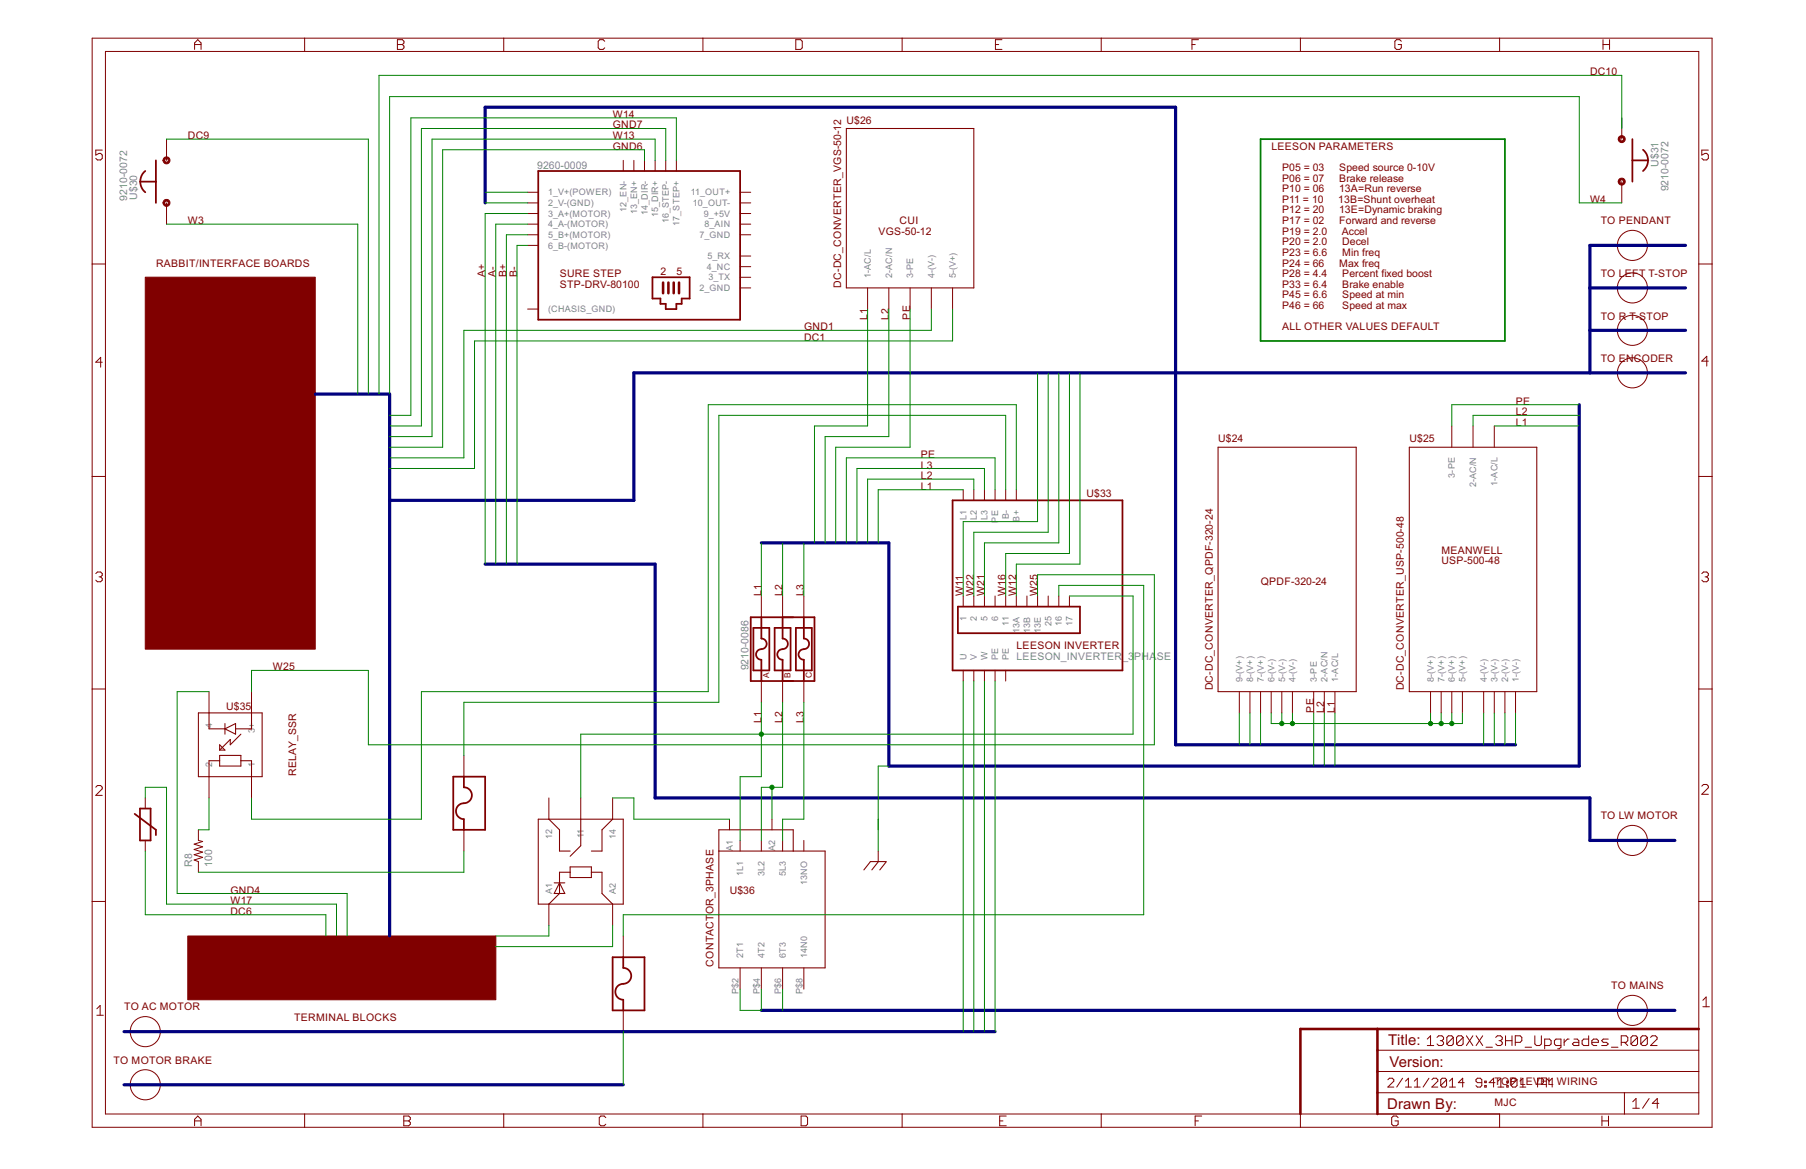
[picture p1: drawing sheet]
<svg xmlns="http://www.w3.org/2000/svg" width="432mm" height="279mm" viewBox="0 0 432 279" stroke-linecap="round" stroke-linejoin="round" font-family="sans-serif">
<g fill="#800000" stroke="#800000" stroke-width=".24">
<path d="M44.9 223.7h73.7v15.3h-73.7z"/>
<path d="M34.7 66.3h40.7v88.9h-40.7z"/>
</g>
<g fill="none" stroke="#800000" stroke-width=".24">
<path d="M22 9.1h387.3v260.3h-387.3zM25.2 12.3h381v254h-381zM46.5 11.8v-1.5l.8-.8 .8 .8v1.5M46.5 10.6h1.6M72.8 9.1v3.2M95 10.6h1.2M95 9.5h1.2l.4 .4v.4l-.4 .3 .4 .4v.4l-.4 .4h-1.2zM120.4 9.1v3.2M144.6 9.9l-.4-.4h-.8l-.4 .4v1.5l.4 .4h.8l.4-.4M168.1 9.1v3.2M190.3 9.5h1.1l.4 .4v1.5l-.4 .4h-1.1zM215.7 9.1v3.2"/>
<path d="M238 10.6h.8M239.6 9.5h-1.6v2.3h1.6M263.3 9.1v3.2M285 10.6h.8M286.6 9.5h-1.6v2.3M310.9 9.1v3.2M335 9.9l-.3-.4h-.8l-.4 .4v1.5l.4 .4h.8l.3-.4v-.8h-.7M358.5 9.1v3.2M383.3 9.5v2.3M383.3 10.6h1.5M384.8 9.5v2.3M24.4 35.9h-1.5v1.2l.8-.4h.4l.3 .4v.7l-.3 .4h-.8l-.4-.4"/>
<path d="M39.8 33.3v5M149 38.3v2.6M151.6 38.3v2.6M154.1 38.3v2.6M156.6 38.3v2.6M159.2 38.3v2.6M161.7 38.3v2.6M387.8 28.2v5.1M408.5 35.9h-1.6v1.2l.8-.4h.4l.4 .4v.7l-.4 .4h-.8l-.4-.4M39.8 48.5v5.1M126.2 46h2.5M126.2 48.5h2.5"/>
<path d="M126.2 51h2.5M126.2 53.6h2.5M126.2 56.1h2.5M126.2 58.7h2.5M177 46h2.5M177 48.5h2.5M177 51h2.5M177 53.6h2.5M177 56.1h2.5M387.8 43.4v5.1M22 63.1h3.2M126.2 73.9h2.5"/>
<path d="M177 61.2h2.5M177 63.7h2.5M177 66.3h2.5M177 68.8h2.5M207.4 68.8v5.1M212.5 68.8v5.1M217.6 68.8v5.1M222.7 68.8v5.1M227.8 68.8v5.1M406.2 63.1h3.1M24.4 86.6h-1.5l1.2-1.2v2.4M408.5 86.3h-1.6l1.2-1.1v2.3"/>
<path d="M22 113.9h3.2M230.3 117.1v2.5M232.8 117.1v2.5M235.4 117.1v2.5M237.9 117.1v2.5M240.5 117.1v2.5M243 117.1v2.5M347.1 101.8v5.1M352.2 101.8v5.1M357.3 101.8v5.1M406.2 113.9h3.1M22.9 137.1l.4-.4h.8l.3 .4v.4l-.3 .4"/>
<path d="M23.7 137.9h.4M24.1 137.9l.3 .4v.4l-.3 .3h-.8l-.4-.3M406.9 137.1l.4-.4h.8l.4 .4v.4l-.4 .4M407.7 137.9h.4M408.1 137.9l.4 .4v.4l-.4 .3h-.8l-.4-.3M182 142.5v5M187.1 142.5v5M192.2 142.5v5M230.3 142.5v2.5M232.8 142.5v2.5M235.4 142.5v2.5M237.9 142.5v2.5"/>
<path d="M240.5 142.5v2.5M243 142.5v2.5M245.5 142.5v2.5M248.1 142.5v2.5M250.6 142.5v2.5M253.2 142.5v2.5M255.7 142.5v2.5M22 164.7h3.2M50 165.3v5.1M60.1 165.3v5.1M182 162.8v5.1M187.1 162.8v5.1"/>
<path d="M192.2 162.8v5.1M230.3 160.2v2.6M232.8 160.2v2.6M235.4 160.2v2.6M237.9 160.2v2.6M240.5 160.2v2.6M296.3 165.3v5.1M298.9 165.3v5.1M301.4 165.3v5.1M303.9 165.3v5.1M306.5 165.3v5.1M309 165.3v5.1"/>
<path d="M314.1 165.3v5.1M316.6 165.3v5.1M319.2 165.3v5.1M342 165.3v5.1M344.6 165.3v5.1M347.1 165.3v5.1M349.7 165.3v5.1M354.7 165.3v5.1M357.3 165.3v5.1M359.8 165.3v5.1M362.4 165.3v5.1M406.2 164.7h3.1"/>
<path d="M22.9 188.2l.4-.5h.8l.3 .5v.3l-1.5 1.6h1.5M34.7 190.7v2.6M47.4 198.3v2.6l1.1 .2-2.1 .7 2.1 .6-2.1 .6 2.1 .7-2.1 .6 2.1 .6-2.1 .6 1 .4v2.6M50 185.6v5.1M60.1 185.6v5.1M110.9 180.6v5M110.9 198.3v5.1M131.2 190.7v5.1M138.9 190.7v5.1M146.5 190.7v5.1M174.4 195.8v2.5M184.6 195.8v2.5"/>
<path d="M406.9 187.9l.4-.4h.8l.4 .4v.4l-1.6 1.5h1.6M22 215.5h3.2M34.7 200.9v2.5M131.2 216.1v5.1M146.5 216.1v5.1M177 200.9v2.5M182 200.9v2.5M187.1 200.9v2.5M192.2 200.9v2.5M210 203.4v2.5M406.2 215.5h3.1M149 223.7v5.1"/>
<path d="M177 231.3v5.1M182 231.3v5.1M187.1 231.3v5.1M192.2 231.3v5.1M407.1 239.1l.8-.8v2.3M23.2 241.1l.7-.8v2.4M23.2 242.7h1.5M149 241.5v5.1M329.3 256.1h76.9M329.3 251h76.9M331.8 258.1l.4-.4h.7l.3 .4v.3l-1.4 1.4h1.4M335.3 257.7l-1.4 2.1"/>
<path d="M336 259.8h1.5M336 258.4l.7-.7v2.1M338.2 259.8h1.4M338.2 258.4l.7-.7v2.1M341.2 248.3l.8-.7v2.3M341.2 249.9h1.6M341.7 257.7l-1.4 2.1M342.3 258.1l.4-.4h.7l.4 .4v.3l-1.5 1.4h1.5M343.6 247.9l.4-.3h.7l.4 .3v.4l-.4 .4M344.4 248.7h.3M344.7 248.7l.4 .4v.4l-.4 .4h-.7l-.4-.4M345.9 258.1v1.4l-.4 .3h-.7l-.3-.3"/>
<path d="M345.9 258.1l-.4-.4h-.7l-.3 .4v1.4M345.9 258.1l-1.4 1.4M346.6 259.8h1.4M346.6 258.4l.7-.7v2.1M347.5 247.9v1.6l-.4 .4h-.8l-.4-.4M347.5 247.9l-.4-.3h-.8l-.4 .3v1.6M347.5 247.9l-1.6 1.6M349.8 247.9v1.6l-.4 .4h-.7l-.4-.4M349.8 247.9l-.4-.3h-.7l-.4 .3v1.6M349.8 247.9l-1.5 1.6M350.1 258.8h-1.4l1-1.1v2.1M350.6 247.6l1.5 2.3"/>
<path d="M352.1 247.6l-1.5 2.3M352.9 247.6l1.6 2.3M354.3 258.8h-1.1l-.3-.4v-.3l.3-.4h.7l.4 .4v1.4l-.4 .3h-.7l-.3-.3M354.5 247.6l-1.6 2.3M355 259.5h.3v.3h-.3zM355 258.4h.3v.4h-.3zM355.3 250.3h1.5M357.4 258.8h-1.4l1.1-1.1v2.1M357.6 247.9l.4-.3h.8l.4 .3v.4l-.4 .4M358.1 259.8h1.5M358.1 258.4l.7-.7v2.1M358.4 248.7h.4"/>
<path d="M358.8 248.7l.4 .4v.4l-.4 .4h-.8l-.4-.4M360 248.7h1.5M360 247.6v2.3M360.3 259.5h.3v.3h-.3zM360.3 258.4h.3v.4h-.3zM361.5 247.6v2.3M362.3 249.1h1.2l.4-.4v-.8l-.4-.3h-1.2v2.3M362.7 258.1v1.4l-.3 .3h-.7l-.4-.3M362.7 258.1l-.3-.4h-.7l-.4 .4v1.4M362.7 258.1l-1.4 1.4M363.4 259.8h1.4M363.4 258.4l.7-.7v2.1"/>
<path d="M364.6 250.3h1.6M367 247.6v1.9l.3 .4h.8l.4-.4v-1.9M367.6 259.1h1.1l.3-.3v-.7l-.3-.4h-1.1v2.1M369.3 249.9h1.2l.4-.4v-.8l-.4-.4h-1.2v2.4M369.7 259.8v-2.1l.7 .7 .7-.7v2.1M373.2 249.9h-1.2l-.4-.4v-.8l.4-.4h1.2v2l-.4 .4h-.4M374 248.3v1.6M375.2 248.3h-.4l-.8 .8M376.3 248.3h.8l.4 .4v1.2h-1.2l-.4-.4 .4-.4h1.2M379.8 247.6v2.3h-1.1l-.4-.4v-.8l.4-.4h1.1M380.6 249.1h1.6v-.4l-.4-.4h-.8l-.4 .4v.8l.4 .4h.8M384.5 248.3h-1.2l-.4 .4 .4 .4h.8l.4 .4-.4 .4h-1.2"/>
<path d="M385.3 250.3h1.5M387.6 249.1h1.2l.4-.4v-.8l-.4-.3h-1.2v2.3M388.4 249.1l.8 .8M391.5 247.9v1.6l-.4 .4h-.7l-.4-.4M391.5 247.9l-.4-.3h-.7l-.4 .3v1.6M391.5 247.9l-1.5 1.6M393.9 247.9v1.6l-.4 .4h-.8l-.4-.4M393.9 247.9l-.4-.3h-.8l-.4 .3v1.6M393.9 247.9l-1.6 1.6M394.6 247.9l.4-.3h.8l.4 .3v.4l-1.6 1.6h1.6M407.1 240.6h1.6M46.5 269.1v-1.6l.8-.8 .8 .8v1.6"/>
<path d="M46.5 267.9h1.6M72.8 266.3v3.1M96.5 267.9h1.2M96.5 266.7h1.2l.4 .4v.4l-.4 .4 .4 .4v.4l-.4 .4h-1.2zM120.4 266.3v3.1M144.8 267.1l-.4-.4h-.7l-.4 .4v1.6l.4 .4h.7l.4-.4M168.1 266.3v3.1M191.5 266.7h1.2l.4 .4v1.6l-.4 .4h-1.2zM215.7 266.3v3.1M239 267.9h.8M240.6 266.7h-1.6v2.4h1.6M263.3 266.3v3.1"/>
<path d="M285.7 267.9h.8M287.3 266.7h-1.6v2.4M310.9 266.3v3.1M329.3 261.2h76.9M334.3 267.1l-.4-.4h-.8l-.4 .4v1.6l.4 .4h.8l.4-.4v-.8h-.8M358.5 266.3v3.1M383 267.9h1.6M383 266.7v2.4M384.6 266.7v2.4M388.4 261.2v5.1M390.4 263.3l.8-.7v2.3M390.4 264.9h1.5"/>
<path d="M394.3 262.6l-1.6 2.3M396.6 263.7h-1.5l1.1-1.1v2.3"/>
<circle cx="390.3" cy="58.7" r="3.6"/>
<circle cx="390.3" cy="68.8" r="3.6"/>
<circle cx="390.3" cy="79" r="3.6"/>
<circle cx="390.3" cy="89.1" r="3.6"/>
<circle cx="390.3" cy="200.9" r="3.6"/>
<circle cx="34.7" cy="246.6" r="3.6"/>
<circle cx="34.7" cy="259.3" r="3.6"/>
<circle cx="390.3" cy="241.5" r="3.6"/>
</g>
<path d="M158.5 67.5v2.6M159.8 67.5v2.6M161.1 67.5v2.6M162.3 67.5v2.6M329.3 245.9v20.4M406.2 245.9h-95.3v20.4" fill="none" stroke="#800000" stroke-width=".61"/>
<g fill="none" stroke="#800000" stroke-width=".25">
<path d="M202.4 30.7h30.4v38.1h-30.4zM291.2 106.9h33.1v58.4h-33.1zM337 106.9h30.4v58.4h-30.4zM47.4 170.4h15.3v15.2h-15.3zM50 170.4v3.8h3.8M52.5 178l1.3 1.3h-1.3zM53.8 174.2l2.5-1.3v2.6zM53.8 172.9v2.6M57.6 175.5l-2.5 2.5v-1.3l-2.6 2.6M60.1 170.4v3.8h-3.8M52.5 181.8h-2.5v3.8M52.5 180.6h5.1v2.5h-5.1z"/>
<path d="M57.6 181.8h2.5v3.8M128.7 195.8h20.3v20.3h-20.3zM131.2 195.8l2.6 2.5v5.1h2.5M138.9 195.8v6.3l-2.6 2.6M146.5 195.8l-2.6 2.5v5.1h-2.5M132.5 211h2.5M133.8 211l1.2 2.6h-2.5zM136.3 208.5h-2.5v5.1l-2.6 2.5M136.3 207.2h5.1v2.5h-5.1zM141.4 208.5h2.5v5.1l2.6 2.5M171.9 203.4h25.4v27.9h-25.4v-33h17.8v5.1M208.1 205.9h3.8"/>
<path d="M208.1 206l-1.6 1.9M210 206l-1.6 1.9M211.9 206l-1.5 1.9"/>
</g>
<g fill="none" stroke="#800000" stroke-width=".42">
<path d="M37.3 38.3v10.2M390.3 33.3v10.1M390.3 38.3h3.8M392.8 35.8a3.3 3.3 0 0 1 0 5.1M33.5 43.4h3.8M34.7 40.9a3.3 3.3 0 0 0 0 5.1M128.7 40.9h48.3v35.5h-48.3zM156 66.3h8.9v5.1h-1.9v1.2h-1.3v1.3h-2.5v-1.3h-1.3v-1.2h-1.9zM227.8 119.6h40.6v40.6h-40.6zM179.5 147.5h15.2v15.3h-15.2zM180.1 150.1h3.8v10.1h-3.8zM182 147.5v5.1a1.31 1.31 0 0 1 1.3 1.5 1.31 1.31 0 0 1-1.6 1.1 1.26 1.26 0 0 0-.9 1.4 1.26 1.26 0 0 0 1.2 1.1v5.1"/>
<path d="M185.2 150.1h3.8v10.1h-3.8zM187.1 147.5v5.1a1.3 1.3 0 0 1 1.3 1.5 1.3 1.3 0 0 1-1.6 1.1 1.26 1.26 0 0 0-1 1.4 1.26 1.26 0 0 0 1.3 1.1v5.1M190.3 150.1h3.8v10.1h-3.8zM192.2 147.5v5.1a1.3 1.3 0 0 1 1.2 1.5 1.3 1.3 0 0 1-1.5 1.1 1.26 1.26 0 0 0-1 1.4 1.26 1.26 0 0 0 1.3 1.1v5.1M229 145h29.2v6.3h-29.2zM32.2 194.5l5.1 3.8v1.3M33.5 193.3h2.5v7.6h-2.5zM108.4 185.6h7.6v12.7h-7.6zM110.9 185.6v2.6a1.94 1.94 0 0 1 1.9 2.1 1.94 1.94 0 0 1-2.3 1.7 1.9 1.9 0 0 0-1.5 2.1 1.9 1.9 0 0 0 1.9 1.7v2.5M146.5 228.8h7.6v12.7h-7.6zM149 228.8v2.5a1.94 1.94 0 0 1 1.9 2.2 1.94 1.94 0 0 1-2.3 1.7 1.91 1.91 0 0 0-1.5 2 1.91 1.91 0 0 0 1.9 1.8v2.5"/>
</g>
<g fill="#800000" stroke="#800000" stroke-width=".24">
<path d="M39.2 47.9a.84 .84 0 0 1 1.3 .2 .84 .84 0 0 1-.5 1.2 .84 .84 0 0 1-1-.8h.4a.43 .43 0 0 1 .5-.5 .43 .43 0 0 1 .2 .7 .43 .43 0 0 1-.7-.1v-.1h-.4z" fill-rule="evenodd"/>
<path d="M39.2 37.8a.84 .84 0 0 1 1.3 .1 .84 .84 0 0 1-.5 1.2 .84 .84 0 0 1-1-.8h.4a.43 .43 0 0 1 .5-.4 .43 .43 0 0 1 .2 .7 .43 .43 0 0 1-.7-.1v-.2h-.4z" fill-rule="evenodd"/>
<path d="M387.1 32.7a.84 .84 0 0 1 1.3 .1 .84 .84 0 0 1-.4 1.2 .84 .84 0 0 1-1.1-.7h.4a.44 .44 0 0 1 .6-.4 .44 .44 0 0 1 .1 .7 .44 .44 0 0 1-.7-.2v-.1h-.4z" fill-rule="evenodd"/>
<path d="M387.1 42.9a.84 .84 0 0 1 1.3 0 .84 .84 0 0 1-.4 1.3 .84 .84 0 0 1-1.1-.8h.4a.44 .44 0 0 1 .6-.4 .44 .44 0 0 1 .1 .8 .44 .44 0 0 1-.7-.2v-.2h-.4z" fill-rule="evenodd"/>
</g>
<path d="M116 48.5v-22.9h165.1v152.4h81.3M403 58.7h-22.9v30.4M380.1 68.8h22.9M380.1 79h22.9M75.4 94.2h17.8v129.5M377.6 96.7v86.4h-165.1v-53.3h-30.5M403 89.1h-251.4v30.5h-58.4M116 134.8h40.6v55.9h223.5v10.2h20.4M29.7 246.6h208.2M29.7 259.3h119.3M182 241.5h218.5" fill="none" stroke="#000080" stroke-width=".76"/>
<g fill="none" stroke="#008000" stroke-width=".24">
<path d="M39.8 33.3h48.3v60.9M154.1 38.3v-2.5h-48.3v71.1h-12.6M156.6 38.3v-5h-53.3v71.1h-10.1M159.2 38.3v-7.6h-58.4v71.1h-7.6M161.7 38.3v-10.1h-63.5v71.1h-5M387.8 30.7v-12.7h-297.2v76.2M39.8 53.6h45.7v40.6M116 48.5h10.2M116 46h10.2M126.2 53.6h-7.7v81.2M126.2 51h-10.2v83.8M126.2 56.1h-5.1v78.7"/>
<path d="M126.2 58.7h-2.6v76.1M387.8 48.5h-10.2v-25.4h-284.4v71.1M207.4 73.9v27.9h-12.7v28M212.5 73.9v30.5h-15.2v25.4M217.6 73.9v33h-17.8v22.9M222.7 73.9v5.1h-111.8v30.4h-17.7M227.8 73.9v7.6h-114.3v30.5h-20.3M248.1 89.1v35.6h-17.8v17.8M250.6 89.1v38.1h-17.8v15.3M253.2 89.1v40.7h-17.8v12.7M255.7 89.1v43.2h-15.2v10.2M258.2 89.1v45.7h-15.2v7.7"/>
<path d="M377.6 99.3h-25.4v2.5M377.6 96.7h-30.5v5.1M230.3 117.1h-20.3v12.7M232.8 117.1v-2.6h-25.4v15.3M235.4 117.1v-5.1h-30.5v17.8M237.9 117.1v-7.7h-35.5v20.4M240.5 117.1v-17.8h-68.6v68.6h-61v12.7M243 117.1v-20.4h-73.7v68.6h-68.5v30.5h-40.7v-5.1M357.3 101.8h20.3M182 129.8v12.7M187.1 129.8v12.7M192.2 129.8v12.7"/>
<path d="M248.1 142.5v-5.1h27.9v40.6h-187.9v-17.8h-28v5.1M253.2 142.5v-2.6h20.3v78.7h-124.5v5.1M255.7 142.5h15.2v33h-132v15.2M50 165.3h-7.6v48.3h40.6v10.1M182 167.9v17.7h-5v15.3M187.1 167.9v20.3h-5.1v12.7M192.2 167.9v27.9h-5.1v5.1M230.3 162.8v83.8M232.8 162.8v83.8M235.4 162.8v83.8M237.9 162.8v83.8M296.3 170.4v7.6"/>
<path d="M298.9 170.4v7.6M301.4 170.4v7.6M303.9 170.4v2.5h45.8v-2.5M306.5 170.4v2.5M309 170.4v2.5M314.1 170.4v12.7M316.6 170.4v12.7M319.2 170.4v12.7M342 170.4v2.5M344.6 170.4v2.5M347.1 170.4v2.5M354.7 170.4v7.6"/>
<path d="M357.3 170.4v7.6M359.8 170.4v7.6M362.4 170.4v7.6M34.7 190.7v-2.5h5.1v27.9h40.7v7.6M50 190.7v7.6h-2.6M146.5 190.7h5.1v5.1h22.8M184.6 188.2v7.6M212.5 183.1h-2.5v20.3M34.7 203.4v15.2h43.2v5.1M110.9 203.4v5.1h-63.5M131.2 221.2v2.5h-12.7M146.5 221.2v5.1h-28"/>
<path d="M177 236.4v5.1h5v-5.1M187.1 236.4v5.1M149 246.6v12.7"/>
</g>
<g fill="#008000" stroke="#008000" stroke-width=".24">
<circle cx="182" cy="175.5" r=".51"/>
<circle cx="342" cy="172.9" r=".51"/>
<circle cx="344.6" cy="172.9" r=".51"/>
<circle cx="347.1" cy="172.9" r=".51"/>
<circle cx="309" cy="172.9" r=".51"/>
<circle cx="306.5" cy="172.9" r=".51"/>
<circle cx="184.6" cy="188.2" r=".51"/>
</g>
<path d="M301.4 33.3h58.4v48.2h-58.4z" fill="none" stroke="#008000" stroke-width=".42"/>
<g font-size="4" fill="#800000">
<text x="331.9" y="249.9">Title:</text>
<text x="332.2" y="255">Version:</text>
<text x="331.7" y="265.1">Drawn By:</text>
</g>
<g font-size="2.8" fill="#800000">
<text x="380.2" y="18">DC10</text>
<text x="146.5" y="28.2">W14</text>
<text x="202.4" y="29.7">U$26</text>
<text x="44.9" y="33.2">DC9</text>
<text x="146.5" y="33.2">W13</text>
<text x="146.5" y="35.8">GND6</text>
<text x="146.5" y="30.7">GND7</text>
<text x="304" y="35.8">LEESON PARAMETERS</text>
<text x="306.5" y="40.9">P05 = 03</text>
<text x="320.2" y="40.9">Speed source 0-10V</text>
<text x="306.5" y="43.4">P06 = 07</text>
<text x="306.5" y="45.9">P10 = 06</text>
<text x="320.2" y="45.9">13A=Run reverse</text>
<text x="320.2" y="43.4">Brake release</text>
<text x="44.9" y="53.6">W3</text>
<text x="215.1" y="53.6">CUI</text>
<text x="306.5" y="48.5">P11 = 10</text>
<text x="306.5" y="51">P12 = 20</text>
<text x="306.5" y="53.6">P17 = 02</text>
<text x="320" y="48.5">13B=Shunt overheat</text>
<text x="320.2" y="51">13E=Dynamic braking</text>
<text x="320.2" y="53.6">Forward and reverse</text>
<text x="380.2" y="48.5">W4</text>
<text x="382.7" y="53.6">TO PENDANT</text>
<text x="210" y="56.1">VGS-50-12</text>
<text x="306.5" y="56.1">P19 = 2.0</text>
<text x="306.5" y="58.6">P20 = 2.0</text>
<text x="320.8" y="56.1">Accel</text>
<text x="320.9" y="58.6">Decel</text>
<text x="37.3" y="63.7">RABBIT/INTERFACE BOARDS</text>
<text x="157.9" y="65.6">2</text>
<text x="161.7" y="65.6">5</text>
<text x="306.5" y="61.2">P23 = 6.6</text>
<text x="306.5" y="63.7">P24 = 66</text>
<text x="320.2" y="63.7">Max freq</text>
<text x="320.9" y="61.2">Min freq</text>
<text x="116" y="66.2" transform="rotate(-90 116 66.2)">A+</text>
<text x="118.5" y="66.2" transform="rotate(-90 118.5 66.2)">A-</text>
<text x="121.1" y="66.2" transform="rotate(-90 121.1 66.2)">B+</text>
<text x="123.6" y="66.2" transform="rotate(-90 123.6 66.2)">B-</text>
<text x="133.8" y="66.3">SURE STEP</text>
<text x="133.8" y="68.8">STP-DRV-80100</text>
<text x="201.1" y="68.8" transform="rotate(-90 201.1 68.8)">DC-DC_CONVERTER_VGS-50-12</text>
<text x="306.5" y="66.3">P28 = 4.4</text>
<text x="306.5" y="68.8">P33 = 6.4</text>
<text x="306.5" y="71.3">P45 = 6.6</text>
<text x="320.9" y="66.3">Percent fixed boost</text>
<text x="320.9" y="68.8">Brake enable</text>
<text x="320.9" y="71.3">Speed at min</text>
<text x="382.7" y="66.3">TO LEFT T-STOP</text>
<text x="207.4" y="76.4" transform="rotate(-90 207.4 76.4)">L1</text>
<text x="212.5" y="76.4" transform="rotate(-90 212.5 76.4)">L2</text>
<text x="217.6" y="76.4" transform="rotate(-90 217.6 76.4)">PE</text>
<text x="306.5" y="73.9">P46 = 66</text>
<text x="320.9" y="73.9">Speed at max</text>
<text x="382.7" y="76.4">TO R T-STOP</text>
<text x="192.2" y="79">GND1</text>
<text x="192.2" y="81.5">DC1</text>
<text x="306.5" y="79">ALL OTHER VALUES DEFAULT</text>
<text x="382.7" y="86.6">TO ENCODER</text>
<text x="362.4" y="96.7">PE</text>
<text x="362.4" y="101.8">L1</text>
<text x="362.4" y="99.3">L2</text>
<text x="291.3" y="105.6">U$24</text>
<text x="337" y="105.6">U$25</text>
<text x="220.2" y="112">L3</text>
<text x="220.2" y="109.4">PE</text>
<text x="220.2" y="117.1">L1</text>
<text x="220.2" y="114.5">L2</text>
<text x="259.8" y="118.8">U$33</text>
<text x="344.6" y="132.3">MEANWELL</text>
<text x="344.6" y="134.8">USP-500-48</text>
<text x="182" y="142.4" transform="rotate(-90 182 142.4)">L1</text>
<text x="187.1" y="142.4" transform="rotate(-90 187.1 142.4)">L2</text>
<text x="192.2" y="142.4" transform="rotate(-90 192.2 142.4)">L3</text>
<text x="230.3" y="142.4" transform="rotate(-90 230.3 142.4)">W11</text>
<text x="232.8" y="142.4" transform="rotate(-90 232.8 142.4)">W22</text>
<text x="235.4" y="142.4" transform="rotate(-90 235.4 142.4)">W21</text>
<text x="240.4" y="142.4" transform="rotate(-90 240.4 142.4)">W16</text>
<text x="243" y="142.4" transform="rotate(-90 243 142.4)">W12</text>
<text x="248.1" y="142.4" transform="rotate(-90 248.1 142.4)">W25</text>
<text x="301.4" y="139.9">QPDF-320-24</text>
<text x="243" y="155.1">LEESON INVERTER</text>
<text x="65.3" y="160.2">W25</text>
<text x="290" y="165" transform="rotate(-90 290 165)">DC-DC_CONVERTER_QPDF-320-24</text>
<text x="335.7" y="165" transform="rotate(-90 335.7 165)">DC-DC_CONVERTER_USP-500-48</text>
<text x="54.1" y="169.6">U$35</text>
<text x="182" y="172.9" transform="rotate(-90 182 172.9)">L1</text>
<text x="187.1" y="172.9" transform="rotate(-90 187.1 172.9)">L2</text>
<text x="192.2" y="172.9" transform="rotate(-90 192.2 172.9)">L3</text>
<text x="314.1" y="170.3" transform="rotate(-90 314.1 170.3)">PE</text>
<text x="316.6" y="170.3" transform="rotate(-90 316.6 170.3)">L2</text>
<text x="319.2" y="170.3" transform="rotate(-90 319.2 170.3)">L1</text>
<text x="70.8" y="185.5" transform="rotate(-90 70.8 185.5)">RELAY_SSR</text>
<text x="382.7" y="195.8">TO LW MOTOR</text>
<text x="55.1" y="213.6">GND4</text>
<text x="174.5" y="213.6">U$36</text>
<text x="55.1" y="216.1">W17</text>
<text x="55.1" y="218.6">DC6</text>
<text x="170.6" y="218.6" transform="rotate(-90 170.6 218.6)">OR_3PHASE</text>
<text x="170.6" y="231" transform="rotate(-90 170.6 231)">CONTACT</text>
<text x="385.2" y="236.4">TO MAINS</text>
<text x="29.7" y="241.5">TO AC MOTOR</text>
<text x="70.3" y="244">TERMINAL BLOCKS</text>
<text x="27.2" y="254.2">TO MOTOR BRAKE</text>
<text x="357.3" y="259.3">T</text>
<text x="358.9" y="259.3">OP L</text>
<text x="364.8" y="259.3">EV</text>
<text x="368.3" y="259.3">E</text>
<text x="370.1" y="259.3">L</text>
<text x="372.2" y="259.3">WIRING</text>
<text x="357.3" y="264.4">MJC</text>
</g>
<g font-size="2.8" fill="#808080">
<text x="128.4" y="40.4">9260-0009</text>
<text x="396.5" y="39.9" transform="rotate(-90 396.5 39.9)">U$31</text>
<text x="30.4" y="48" transform="rotate(-90 30.4 48)">9210-0072</text>
<text x="32.8" y="47.8" transform="rotate(-90 32.8 47.8)">U$30</text>
<text x="398.9" y="45.8" transform="rotate(-90 398.9 45.8)">9210-0072</text>
<text x="179" y="160.2" transform="rotate(-90 179 160.2)">9210-0086</text>
<text x="243" y="157.7">LEESON_INVERTER_3</text>
<text x="271.2" y="157.7">PHA</text>
<text x="276.6" y="157.7">SE</text>
<text x="45.9" y="207.2" transform="rotate(-90 45.9 207.2)">R8</text>
<text x="50.7" y="207.2" transform="rotate(-90 50.7 207.2)">100</text>
</g>
<g font-size="2.4" fill="#808080">
<text x="131" y="46.7">1_V+(POWER)</text>
<text x="165.2" y="46.7">11_OUT+</text>
<text x="131" y="49.2">2_V-(GND)</text>
<text x="131" y="51.8">3_A+(MOTOR)</text>
<text x="149.8" y="50.6" transform="rotate(-90 149.8 50.6)">12_EN-</text>
<text x="152.3" y="51.1" transform="rotate(-90 152.3 51.1)">13_EN+</text>
<text x="154.9" y="51.4" transform="rotate(-90 154.9 51.4)">14_DIR-</text>
<text x="157.4" y="51.9" transform="rotate(-90 157.4 51.9)">15_DIR+</text>
<text x="159.9" y="53.4" transform="rotate(-90 159.9 53.4)">16_STEP-</text>
<text x="162.5" y="53.9" transform="rotate(-90 162.5 53.9)">17_STEP+</text>
<text x="165.7" y="49.2">10_OUT-</text>
<text x="168.3" y="51.8">9_+5V</text>
<text x="131" y="54.3">4_A-(MOTOR)</text>
<text x="131" y="56.9">5_B+(MOTOR)</text>
<text x="131" y="59.4">6_B-(MOTOR)</text>
<text x="167.2" y="56.9">7_GND</text>
<text x="168.4" y="54.3">8_AIN</text>
<text x="169" y="64.5">4_NC</text>
<text x="169.1" y="61.9">5_RX</text>
<text x="167.2" y="69.6">2_GND</text>
<text x="169.4" y="67">3_TX</text>
<text x="208.2" y="66.5" transform="rotate(-90 208.2 66.5)">1-AC/L</text>
<text x="213.3" y="66.5" transform="rotate(-90 213.3 66.5)">2-AC/N</text>
<text x="218.3" y="66.5" transform="rotate(-90 218.3 66.5)">3-PE</text>
<text x="223.4" y="66.5" transform="rotate(-90 223.4 66.5)">4-(V-)</text>
<text x="228.5" y="66.5" transform="rotate(-90 228.5 66.5)">5-(V+)</text>
<text x="131" y="74.6">(CHASIS_GND)</text>
<text x="347.9" y="114.1" transform="rotate(-90 347.9 114.1)">3-PE</text>
<text x="353" y="116.5" transform="rotate(-90 353 116.5)">2-AC/N</text>
<text x="358" y="116.1" transform="rotate(-90 358 116.1)">1-AC/L</text>
<text x="231" y="124.3" transform="rotate(-90 231 124.3)">L1</text>
<text x="233.6" y="124.3" transform="rotate(-90 233.6 124.3)">L2</text>
<text x="236.1" y="124.3" transform="rotate(-90 236.1 124.3)">L3</text>
<text x="238.7" y="124.9" transform="rotate(-90 238.7 124.9)">PE</text>
<text x="241.2" y="124.1" transform="rotate(-90 241.2 124.1)">B-</text>
<text x="243.7" y="124.6" transform="rotate(-90 243.7 124.6)">B+</text>
<text x="231" y="148.5" transform="rotate(-90 231 148.5)">1</text>
<text x="233.6" y="148.5" transform="rotate(-90 233.6 148.5)">2</text>
<text x="236.1" y="148.5" transform="rotate(-90 236.1 148.5)">5</text>
<text x="238.7" y="148.5" transform="rotate(-90 238.7 148.5)">6</text>
<text x="241.2" y="149.5" transform="rotate(-90 241.2 149.5)">11</text>
<text x="251.4" y="149.7" transform="rotate(-90 251.4 149.7)">25</text>
<text x="253.9" y="149.7" transform="rotate(-90 253.9 149.7)">16</text>
<text x="256.4" y="149.7" transform="rotate(-90 256.4 149.7)">17</text>
<text x="243.7" y="151.2" transform="rotate(-90 243.7 151.2)">13A</text>
<text x="246.3" y="151.2" transform="rotate(-90 246.3 151.2)">13B</text>
<text x="248.8" y="151.2" transform="rotate(-90 248.8 151.2)">13E</text>
<text x="231" y="157.9" transform="rotate(-90 231 157.9)">U</text>
<text x="233.6" y="157.9" transform="rotate(-90 233.6 157.9)">V</text>
<text x="236.1" y="157.9" transform="rotate(-90 236.1 157.9)">W</text>
<text x="238.7" y="157.9" transform="rotate(-90 238.7 157.9)">PE</text>
<text x="241.2" y="157.9" transform="rotate(-90 241.2 157.9)">PE</text>
<text x="297.1" y="163" transform="rotate(-90 297.1 163)">9-(V+)</text>
<text x="299.6" y="163" transform="rotate(-90 299.6 163)">8-(V+)</text>
<text x="302.2" y="163" transform="rotate(-90 302.2 163)">7-(V+)</text>
<text x="304.7" y="163" transform="rotate(-90 304.7 163)">6-(V-)</text>
<text x="307.2" y="163" transform="rotate(-90 307.2 163)">5-(V-)</text>
<text x="309.8" y="163" transform="rotate(-90 309.8 163)">4-(V-)</text>
<text x="314.9" y="163" transform="rotate(-90 314.9 163)">3-PE</text>
<text x="317.4" y="163" transform="rotate(-90 317.4 163)">2-AC/N</text>
<text x="319.9" y="163" transform="rotate(-90 319.9 163)">1-AC/L</text>
<text x="342.8" y="163" transform="rotate(-90 342.8 163)">8-(V+)</text>
<text x="345.3" y="163" transform="rotate(-90 345.3 163)">7-(V+)</text>
<text x="347.9" y="163" transform="rotate(-90 347.9 163)">6-(V+)</text>
<text x="350.4" y="163" transform="rotate(-90 350.4 163)">5-(V+)</text>
<text x="355.5" y="163" transform="rotate(-90 355.5 163)">4-(V-)</text>
<text x="358" y="163" transform="rotate(-90 358 163)">3-(V-)</text>
<text x="360.6" y="163" transform="rotate(-90 360.6 163)">2-(V-)</text>
<text x="363.1" y="163" transform="rotate(-90 363.1 163)">1-(V-)</text>
<text x="50.7" y="173.9" transform="rotate(-90 50.7 173.9)">4</text>
<text x="60.9" y="175.2" transform="rotate(-90 60.9 175.2)">3+</text>
<text x="50.7" y="183.3" transform="rotate(-90 50.7 183.3)">2</text>
<text x="60.9" y="183.3" transform="rotate(-90 60.9 183.3)">1</text>
<text x="132" y="200.5" transform="rotate(-90 132 200.5)">12</text>
<text x="139.6" y="200.3" transform="rotate(-90 139.6 200.3)">11</text>
<text x="147.2" y="200.5" transform="rotate(-90 147.2 200.5)">14</text>
<text x="175.2" y="203.3" transform="rotate(-90 175.2 203.3)">A1</text>
<text x="185.3" y="203.3" transform="rotate(-90 185.3 203.3)">A2</text>
<text x="177.7" y="209.4" transform="rotate(-90 177.7 209.4)">1L1</text>
<text x="182.8" y="209.4" transform="rotate(-90 182.8 209.4)">3L2</text>
<text x="187.9" y="209.4" transform="rotate(-90 187.9 209.4)">5L3</text>
<text x="132" y="213.7" transform="rotate(-90 132 213.7)">A1</text>
<text x="147.2" y="213.7" transform="rotate(-90 147.2 213.7)">A2</text>
<text x="193" y="211.5" transform="rotate(-90 193 211.5)">13NO</text>
<text x="177.7" y="229" transform="rotate(-90 177.7 229)">2T1</text>
<text x="182.8" y="229" transform="rotate(-90 182.8 229)">4T2</text>
<text x="187.9" y="229" transform="rotate(-90 187.9 229)">6T3</text>
<text x="193" y="229" transform="rotate(-90 193 229)">14N0</text>
<text x="176.6" y="237.5" transform="rotate(-90 176.6 237.5)">P$2</text>
<text x="181.7" y="237.5" transform="rotate(-90 181.7 237.5)">P$4</text>
<text x="186.8" y="237.5" transform="rotate(-90 186.8 237.5)">P$6</text>
<text x="191.8" y="237.5" transform="rotate(-90 191.8 237.5)">P$8</text>
</g>
<g font-size="2.2" fill="#800000">
<text x="183.9" y="162.1" transform="rotate(-90 183.9 162.1)">A</text>
<text x="189" y="162.1" transform="rotate(-90 189 162.1)">B</text>
<text x="194.1" y="162.1" transform="rotate(-90 194.1 162.1)">C</text>
</g>
</svg>
